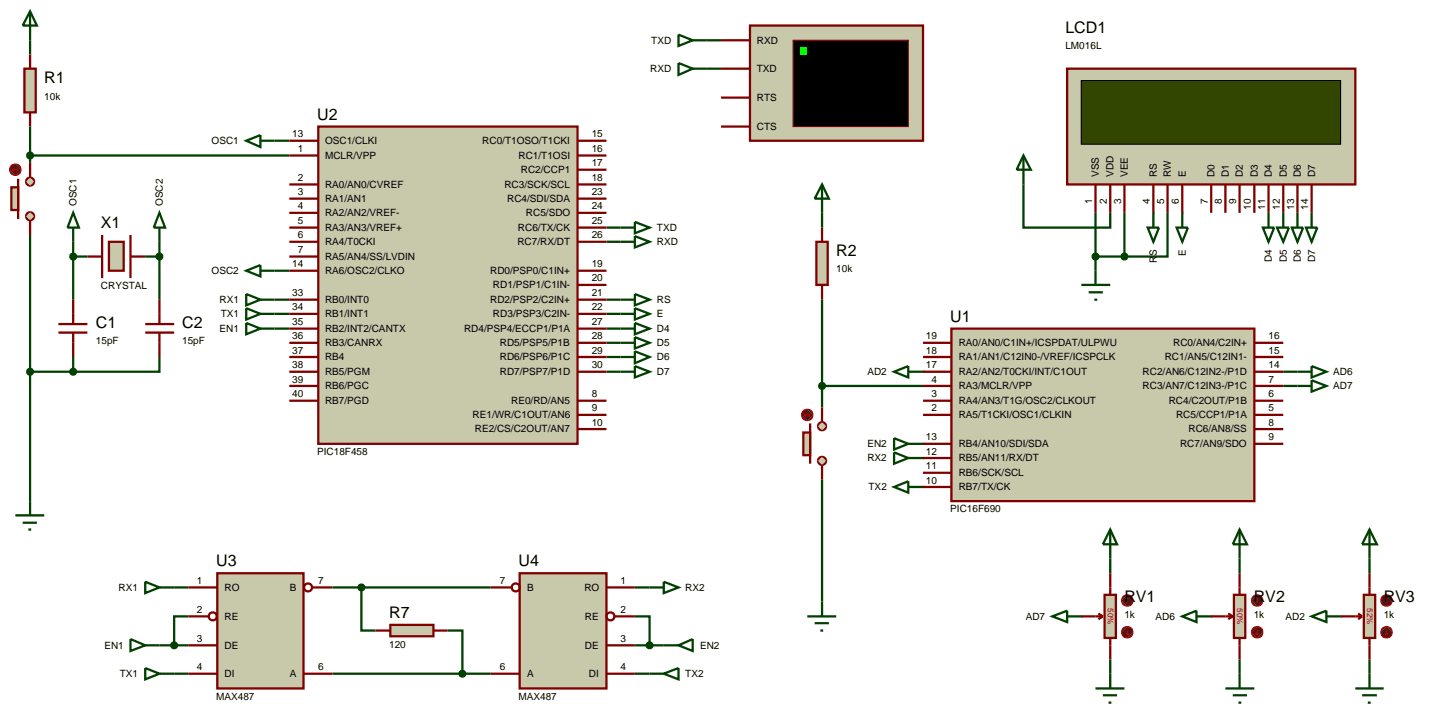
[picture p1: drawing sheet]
<svg xmlns="http://www.w3.org/2000/svg" width="252mm" height="126mm" viewBox="0 0 252 126" stroke-linecap="round" stroke-linejoin="round" font-family="sans-serif">
<g fill="none" stroke="#004000" stroke-width=".4">
<path d="M5.3 2l1.2 2.5h-2.5zM5.3 2v7.6M124.6 7.1h2.5M124.6 12.1h2.5M5.3 22.3v6.4M5.3 27.4h45.7M48.4 24.8h2.6M144.9 37.5v2.6M180.4 32.5v7.6h15.3v-2.6M193.1 37.5v10.2M198.2 37.5v7.7M205.8 37.5v7.7h-7.6"/>
<path d="M5.3 41.4v46.9M12.9 42.6v10.2M12.9 45.2h2.5M25.6 45.2h2.5M28.1 42.6v10.2M48.4 52.8h2.6M48.4 55.3h2.6M48.4 57.9h2.6M48.4 47.7h2.6M106.9 40.1h2.5M106.9 42.6h2.5M106.9 52.8h2.5"/>
<path d="M106.9 55.3h2.5M106.9 57.9h2.5M144.9 52.8v19M193.1 45.2h5.1M5.3 65.5h7.6M12.9 62.9v2.6M28.1 62.9v2.6h-15.2M106.9 65.5h2.5M106.9 60.4h2.5M106.9 62.9h2.5M144.9 68h17.8M226.2 65.5h2.5"/>
<path d="M226.2 68h2.5M144.9 84.5v21.5M195.7 98.4v2.6M218.5 98.4v2.6M241.4 98.4v2.6M28.1 113.7h5.1M30.7 103.5h2.5M30.7 118.7h2.5M33.2 108.6h-2.5v5.1M58.6 103.5h27.9M58.6 118.7h27.9M63.7 103.5v7.6h2.5"/>
<path d="M78.9 111.1h2.6v7.6M111.9 108.6h2.6v5.1M111.9 103.5h2.6M111.9 118.7h2.6M111.9 113.7h5.1M195.7 116.2v2.5M218.5 116.2v2.5M241.4 116.2v2.5"/>
</g>
<path d="M4.3 12.1h2v7.7h-2z" fill="#c8c8aa" stroke="#800000" stroke-width=".4"/>
<path d="M5.3 9.6v2.5M5.3 19.8v2.5" fill="none" stroke="#800000" stroke-width=".4"/>
<g fill="#c8c8aa" stroke="#800000" stroke-width=".4">
<path d="M4.8 31.5l.5-.2-.7 .7zM5.3 31.3a.68 .68 0 0 1 .7 .7zM6 32a.68 .68 0 0 1-.7 .7zM4.6 32l.7 .7a.68 .68 0 0 1-.7-.7z"/>
<path d="M4.8 37.6l.5-.2-.7 .7zM5.3 37.4a.68 .68 0 0 1 .7 .7zM6 38.1a.68 .68 0 0 1-.7 .7zM4.6 38.1l.7 .7a.68 .68 0 0 1-.7-.7z"/>
</g>
<g fill="#c8c8aa">
<path d="M5.3 31.3l.7 .7-.7 .7-.7-.7z"/>
<path d="M5.3 37.4l.7 .7-.7 .7-.7-.7z"/>
</g>
<path d="M3.2 31.5v7.1" fill="none" stroke="#800000" stroke-width=".4"/>
<path d="M2 33h1.2v4h-1.2z" fill="#c8c8aa" stroke="#800000" stroke-width=".4"/>
<path d="M5.3 28.7v2.5M5.3 38.8v2.6" fill="none" stroke="#800000" stroke-width=".4"/>
<path d="M2 29.2l.7-.3-1 1zM2.7 28.9a.94 .94 0 0 1 1 1zM2.7 30.9l1-1a.94 .94 0 0 1-1 1zM1.7 29.9l1 1a.94 .94 0 0 1-1-1z" fill="#400000" stroke="#f00" stroke-width=".2"/>
<path d="M1.7 29.9l1-1 1 1-1 1z" fill="#400000"/>
<path d="M2.2 29.9h1M2.2 29.9l.3 .3M2.5 29.7l-.3 .2M3 29.7l.2 .2M3.2 29.9l-.2 .3" fill="none" stroke="#f00" stroke-width=".2"/>
<path d="M2.7 90.8h5.1M4 92.1h2.5M5 93.3h.5M5.3 88.3v2.5" fill="none" stroke="#004000" stroke-width=".4"/>
<path d="M18 41.4v7.6M23 41.4v7.6" fill="none" stroke="#800000" stroke-width=".4"/>
<path d="M19.2 42.6h2.6v5.1h-2.6z" fill="#c8c8aa" stroke="#800000" stroke-width=".4"/>
<path d="M10.3 57.1h5.1M10.3 58.6h5.1M12.9 52.8v4.3M12.9 58.6v4.3M15.4 45.2h2.6M23 45.2h2.6M25.6 57.1h5.1M25.6 58.6h5.1M28.1 52.8v4.3M28.1 58.6v4.3" fill="none" stroke="#800000" stroke-width=".4"/>
<path d="M4.9 65.2l.4-.2-.5 .5zM5.3 65l.4 .2 .1 .3zM5.3 66l.5-.5-.1 .3zM4.8 65.5l.5 .5-.3-.1z" fill="#004000" stroke="#004000" stroke-width=".4"/>
<path d="M4.8 65.5l.5-.5 .5 .5-.5 .5z" fill="#004000"/>
<path d="M12.5 65.2l.4-.2-.5 .5zM12.9 65l.3 .1 .2 .4zM12.9 66l.5-.5-.2 .4zM12.4 65.5l.5 .5-.4-.2z" fill="#004000" stroke="#004000" stroke-width=".4"/>
<path d="M12.4 65.5l.5-.5 .5 .5-.5 .5z" fill="#004000"/>
<path d="M144.9 32.5l1.2 2.5h-2.5zM144.9 32.5v5" fill="none" stroke="#004000" stroke-width=".4"/>
<path d="M143.9 42.6h2v7.6h-2z" fill="#c8c8aa" stroke="#800000" stroke-width=".4"/>
<path d="M144.9 40.1v2.5M144.9 50.2v2.6" fill="none" stroke="#800000" stroke-width=".4"/>
<g fill="#c8c8aa" stroke="#800000" stroke-width=".4">
<path d="M144.4 74.6l.5-.2-.7 .7zM144.9 74.4a.68 .68 0 0 1 .7 .7zM144.9 75.8l.7-.7a.68 .68 0 0 1-.7 .7zM144.2 75.1l.7 .7a.68 .68 0 0 1-.7-.7z"/>
<path d="M144.4 80.7l.5-.2-.7 .7zM144.9 80.5a.68 .68 0 0 1 .7 .7zM144.9 81.9l.7-.7a.68 .68 0 0 1-.7 .7zM144.2 81.2l.7 .7a.68 .68 0 0 1-.7-.7z"/>
</g>
<g fill="#c8c8aa">
<path d="M144.9 74.4l.7 .7-.7 .7-.7-.7z"/>
<path d="M144.2 81.2l.7-.7 .7 .7-.7 .7z"/>
</g>
<path d="M142.8 74.6v7.1" fill="none" stroke="#800000" stroke-width=".4"/>
<path d="M141.6 76.2h1.2v4h-1.2z" fill="#c8c8aa" stroke="#800000" stroke-width=".4"/>
<path d="M144.9 71.8v2.6M144.9 82v2.5" fill="none" stroke="#800000" stroke-width=".4"/>
<path d="M141.6 72.4l.7-.3-1 1zM142.3 72.1a.94 .94 0 0 1 1 1zM143.3 73.1a.94 .94 0 0 1-1 1zM141.3 73.1l1 1a.94 .94 0 0 1-1-1z" fill="#400000" stroke="#f00" stroke-width=".2"/>
<path d="M141.3 73.1l1-1 1 1-1 1z" fill="#400000"/>
<path d="M141.8 73.1h1M141.8 73.1l.3 .3M142.1 72.9l-.3 .2M142.6 72.9l.2 .2M142.8 73.1l-.2 .3" fill="none" stroke="#f00" stroke-width=".2"/>
<path d="M142.3 108.6h5.1M143.6 109.8h2.5M144.6 111.1h.5M144.9 106v2.6" fill="none" stroke="#004000" stroke-width=".4"/>
<path d="M38.3 101h15.2v20.3h-15.2z" fill="#c8c8aa" stroke="#800000" stroke-width=".4"/>
<g fill="none" stroke="#800000" stroke-width=".4">
<path d="M33.2 103.5h5.1M33.2 113.7h5.1M33.2 118.7h5.1M33.2 108.6h3.6M53.5 118.7h5.1M55.1 103.5h3.5"/>
<circle cx="37.5" cy="108.6" r=".7"/>
<circle cx="54.3" cy="103.5" r=".7"/>
</g>
<path d="M91.6 101h15.3v20.3h-15.3z" fill="#c8c8aa" stroke="#800000" stroke-width=".4"/>
<g fill="none" stroke="#800000" stroke-width=".4">
<path d="M86.5 103.5h3.6M86.5 118.7h5.1M106.9 103.5h5M106.9 113.7h5M106.9 118.7h5M108.4 108.6h3.5"/>
<circle cx="90.9" cy="103.5" r=".7"/>
<circle cx="107.6" cy="108.6" r=".7"/>
</g>
<g fill="none" stroke="#004000" stroke-width=".4">
<path d="M43.4 54.3l2.5 1-2.5 1zM43.4 51.8l2.5 1-2.5 1zM45.9 55.3h2.5M45.9 52.8h2.5M157.6 79.7l2.5 1-2.5 1zM157.6 85.8l2.5-1v2zM160.1 80.7h2.6M160.1 85.8h2.6M23 112.6l2.6 1.1-2.6 1zM25.6 102.5l2.5 1-2.5 1zM25.6 117.7l2.5 1-2.5 1zM25.6 113.7h2.5"/>
<path d="M28.1 103.5h2.6M28.1 118.7h2.6M114.5 103.5h2.5M114.5 118.7h2.5M117 118.7l2.6-1v2zM117 102.5l2.6 1-2.6 1z"/>
</g>
<path d="M30.3 113.4l.4-.2-.5 .5zM30.7 113.2l.4 .2 .1 .3zM30.7 114.2l.5-.5-.2 .4zM30.2 113.7l.5 .5-.3-.1z" fill="#004000" stroke="#004000" stroke-width=".4"/>
<path d="M30.2 113.7l.5-.5 .5 .5-.5 .5z" fill="#004000"/>
<path d="M117 113.7h2.6M119.6 113.7l2.5-1.1v2.1z" fill="none" stroke="#004000" stroke-width=".4"/>
<path d="M114.2 113.3l.3-.1-.5 .5zM114.5 113.2l.3 .1 .2 .4zM115 113.7l-.2 .4-.3 .1zM114 113.7l.5 .5-.3-.1z" fill="#004000" stroke="#004000" stroke-width=".4"/>
<path d="M114.5 113.2l.5 .5-.5 .5-.5-.5z" fill="#004000"/>
<path d="M119.6 11.1l2.5 1-2.5 1.1zM119.6 6.1l2.5 1-2.5 1zM122.1 12.1h2.5M122.1 7.1h2.5M111.9 39.1l2.6 1-2.6 1zM43.4 56.9l2.5 1-2.5 1zM45.9 57.9h2.5M109.4 40.1h2.5M109.4 42.6h2.5M111.9 41.6l2.6 1-2.6 1zM157.6 77.2l2.5 1-2.5 1zM160.1 78.2h2.6" fill="none" stroke="#004000" stroke-width=".4"/>
<path d="M68.8 110.1h7.6v2h-7.6z" fill="#c8c8aa" stroke="#800000" stroke-width=".4"/>
<path d="M66.2 111.1h2.6M76.4 111.1h2.5" fill="none" stroke="#800000" stroke-width=".4"/>
<path d="M63.4 103.1l.3-.1-.5 .5zM63.7 103l.3 .1 .2 .4zM64.2 103.5l-.2 .4-.3 .1zM63.2 103.5l.5 .5-.4-.2z" fill="#004000" stroke="#004000" stroke-width=".4"/>
<path d="M63.7 103l.5 .5-.5 .5-.5-.5z" fill="#004000"/>
<path d="M81.1 118.4l.4-.2-.5 .5zM81.5 118.2l.3 .1 .2 .4zM82 118.7l-.1 .3-.4 .2zM81 118.7l.5 .5-.3-.1z" fill="#004000" stroke="#004000" stroke-width=".4"/>
<path d="M81 118.7l.5-.5 .5 .5-.5 .5z" fill="#004000"/>
<path d="M167.7 57.9h53.4v30.4h-53.4z" fill="#c8c8aa" stroke="#800000" stroke-width=".4"/>
<g fill="none" stroke="#800000" stroke-width=".4">
<path d="M162.7 60.4h5M162.7 62.9h5M162.7 65.5h5M162.7 68h5M162.7 70.6h5M162.7 73.1h5M162.7 78.2h5M221.1 60.4h5.1M221.1 62.9h5.1M221.1 65.5h5.1M221.1 68h5.1M221.1 70.6h5.1"/>
<path d="M221.1 73.1h5.1M221.1 75.6h5.1M221.1 78.2h5.1M162.7 85.8h5M162.7 80.7h5M162.7 83.3h5"/>
</g>
<path d="M144.6 67.6l.3-.1-.5 .5zM144.9 67.5l.4 .2 .1 .3zM144.9 68.5l.5-.5-.2 .4zM144.4 68l.5 .5-.4-.2z" fill="#004000" stroke="#004000" stroke-width=".4"/>
<path d="M144.9 67.5l.5 .5-.5 .5-.5-.5z" fill="#004000"/>
<path d="M56.1 22.3h45.7v55.9h-45.7z" fill="#c8c8aa" stroke="#800000" stroke-width=".4"/>
<g fill="none" stroke="#800000" stroke-width=".4">
<path d="M51 27.4h5.1M51 32.5h5.1M51 35h5.1M51 37.5h5.1M51 24.8h5.1M101.8 27.4h5.1M101.8 32.5h5.1M101.8 35h5.1M101.8 37.5h5.1M101.8 24.8h5.1M101.8 29.9h5.1M51 40.1h5.1"/>
<path d="M51 42.6h5.1M51 45.2h5.1M51 47.7h5.1M51 52.8h5.1M51 55.3h5.1M51 57.9h5.1M101.8 40.1h5.1M101.8 42.6h5.1M101.8 47.7h5.1M101.8 50.2h5.1M101.8 52.8h5.1M101.8 55.3h5.1"/>
<path d="M101.8 57.9h5.1M51 70.6h5.1M51 60.4h5.1M51 62.9h5.1M51 65.5h5.1M51 68h5.1M101.8 70.6h5.1M101.8 73.1h5.1M101.8 75.6h5.1M101.8 60.4h5.1M101.8 62.9h5.1M101.8 65.5h5.1"/>
</g>
<path d="M4.9 27.1l.4-.2-.5 .5zM5.3 26.9l.4 .2 .1 .3zM5.3 27.9l.5-.5-.1 .3zM4.8 27.4l.5 .5-.3-.1z" fill="#004000" stroke="#004000" stroke-width=".4"/>
<path d="M4.8 27.4l.5-.5 .5 .5-.5 .5z" fill="#004000"/>
<path d="M188.1 12.1h50.8v20.4h-50.8z" fill="#c8c8aa" stroke="#800000" stroke-width=".4"/>
<path d="M190.6 14.2h45.7v11.2h-45.7z" fill="#324600" stroke="#000" stroke-width=".2"/>
<g fill="none" stroke="#800000" stroke-width=".4">
<path d="M193.1 32.5v5M195.7 32.5v5M198.2 32.5v5M203.3 32.5v5M205.8 32.5v5M208.4 32.5v5M213.5 32.5v5M216 32.5v5M218.5 32.5v5M221.1 32.5v5M223.6 32.5v5M226.2 32.5v5"/>
<path d="M228.7 32.5v5M231.2 32.5v5"/>
</g>
<g fill="none" stroke="#004000" stroke-width=".4">
<path d="M180.4 27.4l1.3 2.5h-2.5zM180.4 27.4v5.1M203.3 37.5v2.6M208.4 37.5v2.6M223.6 37.5v2.6M226.2 37.5v2.6M228.7 37.5v2.6M231.2 37.5v2.6M190.6 50.2h5.1M191.9 51.5h2.5M192.9 52.8h.5M193.1 47.7v2.5"/>
<path d="M202.3 40.1h2l-1 2.5zM207.4 40.1h2l-1 2.5zM222.6 40.1h2l-1 2.5zM225.1 40.1h2.1l-1 2.5zM227.7 40.1h2l-1 2.5zM230.2 40.1h2l-1 2.5z"/>
</g>
<path d="M192.8 44.8l.3-.1-.5 .5zM193.1 44.7l.4 .2 .1 .3zM193.1 45.7l.5-.5-.2 .4zM192.6 45.2l.5 .5-.4-.2z" fill="#004000" stroke="#004000" stroke-width=".4"/>
<path d="M193.1 44.7l.5 .5-.5 .5-.5-.5z" fill="#004000"/>
<path d="M197.9 44.8l.3-.1-.5 .5zM198.2 44.7l.4 .2 .1 .3zM198.7 45.2l-.1 .3-.4 .2zM197.7 45.2l.5 .5-.4-.2z" fill="#004000" stroke="#004000" stroke-width=".4"/>
<path d="M198.2 44.7l.5 .5-.5 .5-.5-.5z" fill="#004000"/>
<g fill="none" stroke="#004000" stroke-width=".4">
<path d="M12.9 37.5l1 2.6h-2zM28.1 37.5l1 2.6h-2zM12.9 40.1v2.5M28.1 40.1v2.5M109.4 52.8h2.5M109.4 55.3h2.5M109.4 57.9h2.5M111.9 51.8l2.6 1-2.6 1zM111.9 54.3l2.6 1-2.6 1zM111.9 56.9l2.6 1-2.6 1zM111.9 59.4l2.6 1-2.6 1zM109.4 60.4h2.5"/>
<path d="M109.4 62.9h2.5M109.4 65.5h2.5M111.9 61.9l2.6 1-2.6 1.1zM111.9 64.5l2.6 1-2.6 1z"/>
</g>
<path d="M12.6 44.8l.3-.1-.5 .5zM12.9 44.7l.3 .1 .2 .4zM12.9 45.7l.5-.5-.2 .4zM12.4 45.2l.5 .5-.4-.2z" fill="#004000" stroke="#004000" stroke-width=".4"/>
<path d="M12.9 44.7l.5 .5-.5 .5-.5-.5z" fill="#004000"/>
<path d="M27.7 44.9l.4-.2-.5 .5zM28.1 44.7l.4 .2 .1 .3zM28.1 45.7l.5-.5-.1 .3zM27.6 45.2l.5 .5-.3-.1z" fill="#004000" stroke="#004000" stroke-width=".4"/>
<path d="M27.6 45.2l.5-.5 .5 .5-.5 .5z" fill="#004000"/>
<g fill="none" stroke="#004000" stroke-width=".4">
<path d="M43.4 24.8l2.5-1v2.1zM45.9 24.8h2.5M43.4 47.7l2.5-1v2zM45.9 47.7h2.5M157.6 65.5l2.5-1v2zM160.1 65.5h2.6M228.7 65.5h2.5M228.7 68h2.5M231.2 64.5l2.6 1-2.6 1zM231.2 67l2.6 1-2.6 1zM195.7 93.3l1.2 2.6h-2.5zM195.7 93.3v5.1"/>
<path d="M218.5 93.3l1.3 2.6h-2.5zM218.5 93.3v5.1M241.4 93.3l1.3 2.6h-2.6zM241.4 93.3v5.1M185.5 108.6l2.6-1v2zM188.1 108.6h2.5M195.7 118.7v2.6M208.4 108.6l2.5-1v2zM210.9 108.6h2.6M218.5 118.7v2.6M231.2 108.6l2.6-1v2zM233.8 108.6h2.5"/>
<path d="M241.4 118.7v2.6M193.1 121.3h5.1M194.4 122.5h2.5M195.4 123.8h.5M216 121.3h5.1M217.3 122.5h2.5M218.3 123.8h.5M238.9 121.3h5M240.1 122.5h2.6M241.1 123.8h.5"/>
</g>
<path d="M132.2 4.5h30.5v20.3h-30.5z" fill="#c8c8aa" stroke="#800000" stroke-width=".4"/>
<path d="M139.8 7.1h20.3v15.2h-20.3z" fill="#000" stroke="#800000" stroke-width=".2"/>
<path d="M141.1 8.3h1.2v1.3h-1.2z" fill="#0f0"/>
<path d="M127.1 7.1h5.1M127.1 17.2h5.1M127.1 12.1h5.1M127.1 22.3h5.1" fill="none" stroke="#800000" stroke-width=".4"/>
<path d="M194.7 104.8h2v7.6h-2z" fill="#c8c8aa" stroke="#800000" stroke-width=".4"/>
<path d="M190.6 108.6h3.8M193.6 108.1l.8 .5M194.4 108.6l-.8 .5M195.7 101v3.8M195.7 112.4v3.8" fill="none" stroke="#800000" stroke-width=".4"/>
<path d="M198 105.1l.7-.3-1 1zM198.7 104.8a.94 .94 0 0 1 1 1zM198.7 106.8l1-1a.94 .94 0 0 1-1 1zM197.7 105.8l1 1a.94 .94 0 0 1-1-1z" fill="#400000" stroke="#f00" stroke-width=".2"/>
<path d="M198.7 104.8l1 1-1 1-1-1z" fill="#400000"/>
<path d="M198.7 105.3l.3 .2M198.7 105.3l-.2 .2M198.7 105.3v1" fill="none" stroke="#f00" stroke-width=".2"/>
<path d="M198 110.7l.7-.3-1 1zM198.7 110.4a.94 .94 0 0 1 1 1zM198.7 112.4l1-1a.94 .94 0 0 1-1 1zM197.7 111.4l1 1a.94 .94 0 0 1-1-1z" fill="#400000" stroke="#f00" stroke-width=".2"/>
<path d="M198.7 110.4l1 1-1 1-1-1z" fill="#400000"/>
<path d="M198.5 111.6l.2 .3M198.7 110.9v1M199 111.6l-.3 .3" fill="none" stroke="#f00" stroke-width=".2"/>
<path d="M217.5 104.8h2v7.6h-2z" fill="#c8c8aa" stroke="#800000" stroke-width=".4"/>
<path d="M213.5 108.6h3.8M216.5 108.1l.8 .5M217.3 108.6l-.8 .5M218.5 101v3.8M218.5 112.4v3.8" fill="none" stroke="#800000" stroke-width=".4"/>
<path d="M220.9 105.1l.7-.3-1 1zM221.6 104.8a.94 .94 0 0 1 1 1zM222.6 105.8a.94 .94 0 0 1-1 1zM220.6 105.8l1 1a.94 .94 0 0 1-1-1z" fill="#400000" stroke="#f00" stroke-width=".2"/>
<path d="M220.6 105.8l1-1 1 1-1 1z" fill="#400000"/>
<path d="M221.6 105.3l.2 .2M221.6 105.3l-.3 .2M221.6 105.3v1" fill="none" stroke="#f00" stroke-width=".2"/>
<path d="M220.9 110.7l.7-.3-1 1zM221.6 110.4a.94 .94 0 0 1 1 1zM222.6 111.4a.94 .94 0 0 1-1 1zM220.6 111.4l1 1a.94 .94 0 0 1-1-1z" fill="#400000" stroke="#f00" stroke-width=".2"/>
<path d="M220.6 111.4l1-1 1 1-1 1z" fill="#400000"/>
<path d="M221.3 111.6l.3 .3M221.6 110.9v1M221.8 111.6l-.2 .3" fill="none" stroke="#f00" stroke-width=".2"/>
<path d="M240.4 104.8h2v7.6h-2z" fill="#c8c8aa" stroke="#800000" stroke-width=".4"/>
<path d="M236.3 108.6h3.8M239.4 108.1l.7 .5M240.1 108.6l-.7 .5M241.4 101v3.8M241.4 112.4v3.8" fill="none" stroke="#800000" stroke-width=".4"/>
<path d="M243.7 105.1l.7-.3-1 1zM244.4 104.8a.94 .94 0 0 1 1 1zM245.4 105.8a.94 .94 0 0 1-1 1zM243.4 105.8l1 1a.94 .94 0 0 1-1-1z" fill="#400000" stroke="#f00" stroke-width=".2"/>
<path d="M243.4 105.8l1-1 1 1-1 1z" fill="#400000"/>
<path d="M244.4 105.3l.3 .2M244.4 105.3l-.2 .2M244.4 105.3v1" fill="none" stroke="#f00" stroke-width=".2"/>
<path d="M243.7 110.7l.7-.3-1 1zM244.4 110.4a.94 .94 0 0 1 1 1zM245.4 111.4a.94 .94 0 0 1-1 1zM243.4 111.4l1 1a.94 .94 0 0 1-1-1z" fill="#400000" stroke="#f00" stroke-width=".2"/>
<path d="M243.4 111.4l1-1 1 1-1 1z" fill="#400000"/>
<path d="M244.2 111.6l.2 .3M244.4 110.9v1M244.7 111.6l-.3 .3" fill="none" stroke="#f00" stroke-width=".2"/>
<g font-size="2.8">
<text x="187.8" y="5.9">LCD1</text>
<text x="7.8" y="14.7">R1</text>
<text x="55.9" y="21.2">U2</text>
<text x="17.8" y="40.3">X1</text>
<text x="147.4" y="45.2">R2</text>
<text x="16.9" y="57.9">C1</text>
<text x="32.1" y="57.9">C2</text>
<text x="167.5" y="56.8">U1</text>
<text x="38.1" y="99.8">U3</text>
<text x="91.4" y="99.8">U4</text>
<text x="198.2" y="106.1">RV1</text>
<text x="221" y="106.1">RV2</text>
<text x="243.9" y="106.1">RV3</text>
<text x="68.6" y="109">R7</text>
</g>
<g font-size="1.8">
<text x="114.8" y="7.7">TXD</text>
<text x="133.4" y="7.7">RXD</text>
<text x="187.8" y="8.7">LM016L</text>
<text x="7.8" y="17.6">10k</text>
<text x="114.6" y="12.7">RXD</text>
<text x="133.4" y="17.8">RTS</text>
<text x="133.4" y="12.7">TXD</text>
<text x="133.4" y="22.9">CTS</text>
<text x="37.3" y="25.4">OSC1</text>
<text x="51.5" y="24.2">13</text>
<text x="52.5" y="26.8">1</text>
<text x="57.3" y="28">MCLR/VPP</text>
<text x="57.3" y="25.4">OSC1/CLKI</text>
<text x="85" y="25.4">RC0/T1OSO/T1CKI</text>
<text x="91.4" y="28">RC1/T1OSI</text>
<text x="104.3" y="24.2">15</text>
<text x="104.3" y="29.3">17</text>
<text x="104.3" y="26.8">16</text>
<text x="52.5" y="31.9">2</text>
<text x="52.5" y="34.4">3</text>
<text x="57.3" y="33.1">RA0/AN0/CVREF</text>
<text x="57.3" y="35.6">RA1/AN1</text>
<text x="88.9" y="33.1">RC3/SCK/SCL</text>
<text x="89.4" y="35.6">RC4/SDI/SDA</text>
<text x="91.8" y="30.5">RC2/CCP1</text>
<text x="104.3" y="31.9">18</text>
<text x="104.3" y="34.4">23</text>
<text x="192.5" y="36" transform="rotate(-90 192.5 36)">1</text>
<text x="193.7" y="31.2" transform="rotate(-90 193.7 31.2)">VSS</text>
<text x="195.1" y="36" transform="rotate(-90 195.1 36)">2</text>
<text x="196.3" y="31.2" transform="rotate(-90 196.3 31.2)">VDD</text>
<text x="197.6" y="36" transform="rotate(-90 197.6 36)">3</text>
<text x="198.8" y="31.2" transform="rotate(-90 198.8 31.2)">VEE</text>
<text x="202.7" y="36" transform="rotate(-90 202.7 36)">4</text>
<text x="203.9" y="31.2" transform="rotate(-90 203.9 31.2)">RS</text>
<text x="205.2" y="36" transform="rotate(-90 205.2 36)">5</text>
<text x="206.4" y="31.2" transform="rotate(-90 206.4 31.2)">RW</text>
<text x="207.8" y="36" transform="rotate(-90 207.8 36)">6</text>
<text x="209" y="31.2" transform="rotate(-90 209 31.2)">E</text>
<text x="212.9" y="36" transform="rotate(-90 212.9 36)">7</text>
<text x="214.1" y="31.2" transform="rotate(-90 214.1 31.2)">D0</text>
<text x="215.4" y="36" transform="rotate(-90 215.4 36)">8</text>
<text x="216.6" y="31.2" transform="rotate(-90 216.6 31.2)">D1</text>
<text x="217.9" y="36" transform="rotate(-90 217.9 36)">9</text>
<text x="219.1" y="31.2" transform="rotate(-90 219.1 31.2)">D2</text>
<text x="221.7" y="31.2" transform="rotate(-90 221.7 31.2)">D3</text>
<text x="224.2" y="31.2" transform="rotate(-90 224.2 31.2)">D4</text>
<text x="226.8" y="31.2" transform="rotate(-90 226.8 31.2)">D5</text>
<text x="229.3" y="31.2" transform="rotate(-90 229.3 31.2)">D6</text>
<text x="231.8" y="31.2" transform="rotate(-90 231.8 31.2)">D7</text>
<text x="13.5" y="36.3" transform="rotate(-90 13.5 36.3)">OSC1</text>
<text x="28.7" y="36.3" transform="rotate(-90 28.7 36.3)">OSC2</text>
<text x="52.5" y="36.9">4</text>
<text x="52.5" y="39.5">5</text>
<text x="52.5" y="42">6</text>
<text x="57.3" y="38.1">RA2/AN2/VREF-</text>
<text x="57.3" y="40.7">RA3/AN3/VREF+</text>
<text x="91.3" y="40.7">RC6/TX/CK</text>
<text x="92.7" y="38.1">RC5/SDO</text>
<text x="104.3" y="36.9">24</text>
<text x="104.3" y="39.5">25</text>
<text x="104.3" y="42">26</text>
<text x="115.8" y="40.7">TXD</text>
<text x="220.5" y="37" transform="rotate(-90 220.5 37)">10</text>
<text x="223" y="37" transform="rotate(-90 223 37)">11</text>
<text x="225.6" y="37" transform="rotate(-90 225.6 37)">12</text>
<text x="228.1" y="37" transform="rotate(-90 228.1 37)">13</text>
<text x="230.6" y="37" transform="rotate(-90 230.6 37)">14</text>
<text x="51.5" y="47.1">14</text>
<text x="52.5" y="44.6">7</text>
<text x="57.3" y="43.2">RA4/T0CKI</text>
<text x="57.3" y="45.8">RA5/AN4/SS/LVDIN</text>
<text x="91.2" y="43.2">RC7/RX/DT</text>
<text x="104.3" y="47.1">19</text>
<text x="115.8" y="43.2">RXD</text>
<text x="147.4" y="48">10k</text>
<text x="203.9" y="46.4" transform="rotate(-90 203.9 46.4)">RS</text>
<text x="209" y="45.1" transform="rotate(-90 209 45.1)">E</text>
<text x="224.2" y="46.2" transform="rotate(-90 224.2 46.2)">D4</text>
<text x="226.8" y="46.2" transform="rotate(-90 226.8 46.2)">D5</text>
<text x="229.3" y="46.2" transform="rotate(-90 229.3 46.2)">D6</text>
<text x="231.8" y="46.2" transform="rotate(-90 231.8 46.2)">D7</text>
<text x="17.8" y="51">CRYSTAL</text>
<text x="37.3" y="48.3">OSC2</text>
<text x="38.7" y="53.4">RX1</text>
<text x="51.5" y="52.2">33</text>
<text x="57.3" y="48.3">RA6/OSC2/CLKO</text>
<text x="57.3" y="53.4">RB0/INT0</text>
<text x="86.4" y="48.3">RD0/PSP0/C1IN+</text>
<text x="86.4" y="53.4">RD2/PSP2/C2IN+</text>
<text x="86.9" y="50.8">RD1/PSP1/C1IN-</text>
<text x="104.3" y="49.6">20</text>
<text x="104.3" y="52.2">21</text>
<text x="115.8" y="53.4">RS</text>
<text x="38.7" y="58.5">EN1</text>
<text x="38.9" y="55.9">TX1</text>
<text x="51.5" y="54.7">34</text>
<text x="51.5" y="57.3">35</text>
<text x="51.5" y="59.8">36</text>
<text x="57.3" y="55.9">RB1/INT1</text>
<text x="57.3" y="58.5">RB2/INT2/CANTX</text>
<text x="81.8" y="58.5">RD4/PSP4/ECCP1/P1A</text>
<text x="86.9" y="55.9">RD3/PSP3/C2IN-</text>
<text x="104.3" y="54.7">22</text>
<text x="104.3" y="57.3">27</text>
<text x="104.3" y="59.8">28</text>
<text x="115.8" y="55.9">E</text>
<text x="115.8" y="58.5">D4</text>
<text x="163.2" y="59.8">19</text>
<text x="223.6" y="59.8">16</text>
<text x="16.9" y="60.7">15pF</text>
<text x="32.1" y="60.7">15pF</text>
<text x="51.5" y="62.3">37</text>
<text x="51.5" y="64.9">38</text>
<text x="57.3" y="61">RB3/CANRX</text>
<text x="57.3" y="63.5">RB4</text>
<text x="88.1" y="61">RD5/PSP5/P1B</text>
<text x="88.1" y="63.5">RD6/PSP6/P1C</text>
<text x="104.3" y="62.3">29</text>
<text x="104.3" y="64.9">30</text>
<text x="115.8" y="61">D5</text>
<text x="115.8" y="63.5">D6</text>
<text x="163.2" y="62.3">18</text>
<text x="163.2" y="64.9">17</text>
<text x="169" y="61">RA0/AN0/C1IN+/ICSPDAT/ULPWU</text>
<text x="169" y="63.5">RA1/AN1/C12IN0-/VREF/ICSPCLK</text>
<text x="205.3" y="63.5">RC1/AN5/C12IN1-</text>
<text x="206.8" y="61">RC0/AN4/C2IN+</text>
<text x="223.6" y="62.3">15</text>
<text x="223.6" y="64.9">14</text>
<text x="51.5" y="67.4">39</text>
<text x="51.5" y="70">40</text>
<text x="57.3" y="66.1">RB5/PGM</text>
<text x="57.3" y="68.6">RB6/PGC</text>
<text x="57.3" y="71.2">RB7/PGD</text>
<text x="88.1" y="66.1">RD7/PSP7/P1D</text>
<text x="90.1" y="71.2">RE0/RD/AN5</text>
<text x="104.3" y="70">8</text>
<text x="115.8" y="66.1">D7</text>
<text x="152.9" y="66.1">AD2</text>
<text x="164.2" y="70">3</text>
<text x="164.2" y="67.4">4</text>
<text x="169" y="71.2">RA4/AN3/T1G/OSC2/CLKOUT</text>
<text x="169" y="68.6">RA3/MCLR/VPP</text>
<text x="169" y="66.1">RA2/AN2/T0CKI/INT/C1OUT</text>
<text x="201.4" y="66.1">RC2/AN6/C12IN2-/P1D</text>
<text x="201.4" y="68.6">RC3/AN7/C12IN3-/P1C</text>
<text x="206" y="71.2">RC4/C2OUT/P1B</text>
<text x="223.6" y="67.4">7</text>
<text x="223.6" y="70">6</text>
<text x="235" y="66.1">AD6</text>
<text x="235" y="68.6">AD7</text>
<text x="83.3" y="73.7">RE1/WR/C1OUT/AN6</text>
<text x="83.7" y="76.2">RE2/CS/C2OUT/AN7</text>
<text x="104.3" y="72.5">9</text>
<text x="104.3" y="75">10</text>
<text x="163.2" y="77.6">13</text>
<text x="164.2" y="72.5">2</text>
<text x="169" y="73.7">RA5/T1CKI/OSC1/CLKIN</text>
<text x="207.3" y="73.7">RC5/CCP1/P1A</text>
<text x="209.5" y="76.2">RC6/AN8/SS</text>
<text x="223.6" y="72.5">5</text>
<text x="223.6" y="75">8</text>
<text x="223.6" y="77.6">9</text>
<text x="55.9" y="80.2">PIC18F458</text>
<text x="152.9" y="81.3">RX2</text>
<text x="152.9" y="78.8">EN2</text>
<text x="163.2" y="80.1">12</text>
<text x="163.2" y="82.7">11</text>
<text x="169" y="78.8">RB4/AN10/SDI/SDA</text>
<text x="169" y="81.3">RB5/AN11/RX/DT</text>
<text x="169" y="83.9">RB6/SCK/SCL</text>
<text x="208" y="78.8">RC7/AN9/SDO</text>
<text x="153.1" y="86.4">TX2</text>
<text x="163.2" y="85.2">10</text>
<text x="169" y="86.4">RB7/TX/CK</text>
<text x="167.5" y="90.3">PIC16F690</text>
<text x="20.9" y="104.1">RX1</text>
<text x="34.7" y="102.9">1</text>
<text x="34.7" y="108">2</text>
<text x="39.6" y="104.1">RO</text>
<text x="51.1" y="104.1">B</text>
<text x="56.1" y="102.9">7</text>
<text x="88.1" y="102.9">7</text>
<text x="92.9" y="104.1">B</text>
<text x="103" y="104.1">RO</text>
<text x="109.4" y="102.9">1</text>
<text x="109.4" y="108">2</text>
<text x="120.8" y="104.1">RX2</text>
<text x="34.7" y="113.1">3</text>
<text x="39.6" y="109.2">RE</text>
<text x="103.1" y="109.2">RE</text>
<text x="109.4" y="113.1">3</text>
<text x="180.8" y="109.2">AD7</text>
<text x="198.2" y="108.9">1k</text>
<text x="203.7" y="109.2">AD6</text>
<text x="221" y="108.9">1k</text>
<text x="226.6" y="109.2">AD2</text>
<text x="243.9" y="108.9">1k</text>
<text x="18.4" y="114.3">EN1</text>
<text x="21.1" y="119.3">TX1</text>
<text x="34.7" y="118.1">4</text>
<text x="39.6" y="114.3">DE</text>
<text x="39.6" y="119.3">DI</text>
<text x="51.1" y="119.3">A</text>
<text x="56.1" y="118.1">6</text>
<text x="68.6" y="114.1">120</text>
<text x="88.1" y="118.1">6</text>
<text x="92.9" y="119.3">A</text>
<text x="103.1" y="114.3">DE</text>
<text x="103.8" y="119.3">DI</text>
<text x="109.4" y="118.1">4</text>
<text x="120.8" y="119.3">TX2</text>
<text x="123.4" y="114.3">EN2</text>
<text x="38.1" y="123.3">MAX487</text>
<text x="91.4" y="123.3">MAX487</text>
</g>
<g font-size="1.4" fill="#c00000">
<text x="195.3" y="107.2" transform="rotate(90 195.3 107.2)">50%</text>
<text x="218.1" y="107.2" transform="rotate(90 218.1 107.2)">50%</text>
<text x="241" y="107.2" transform="rotate(90 241 107.2)">52%</text>
</g>
</svg>
